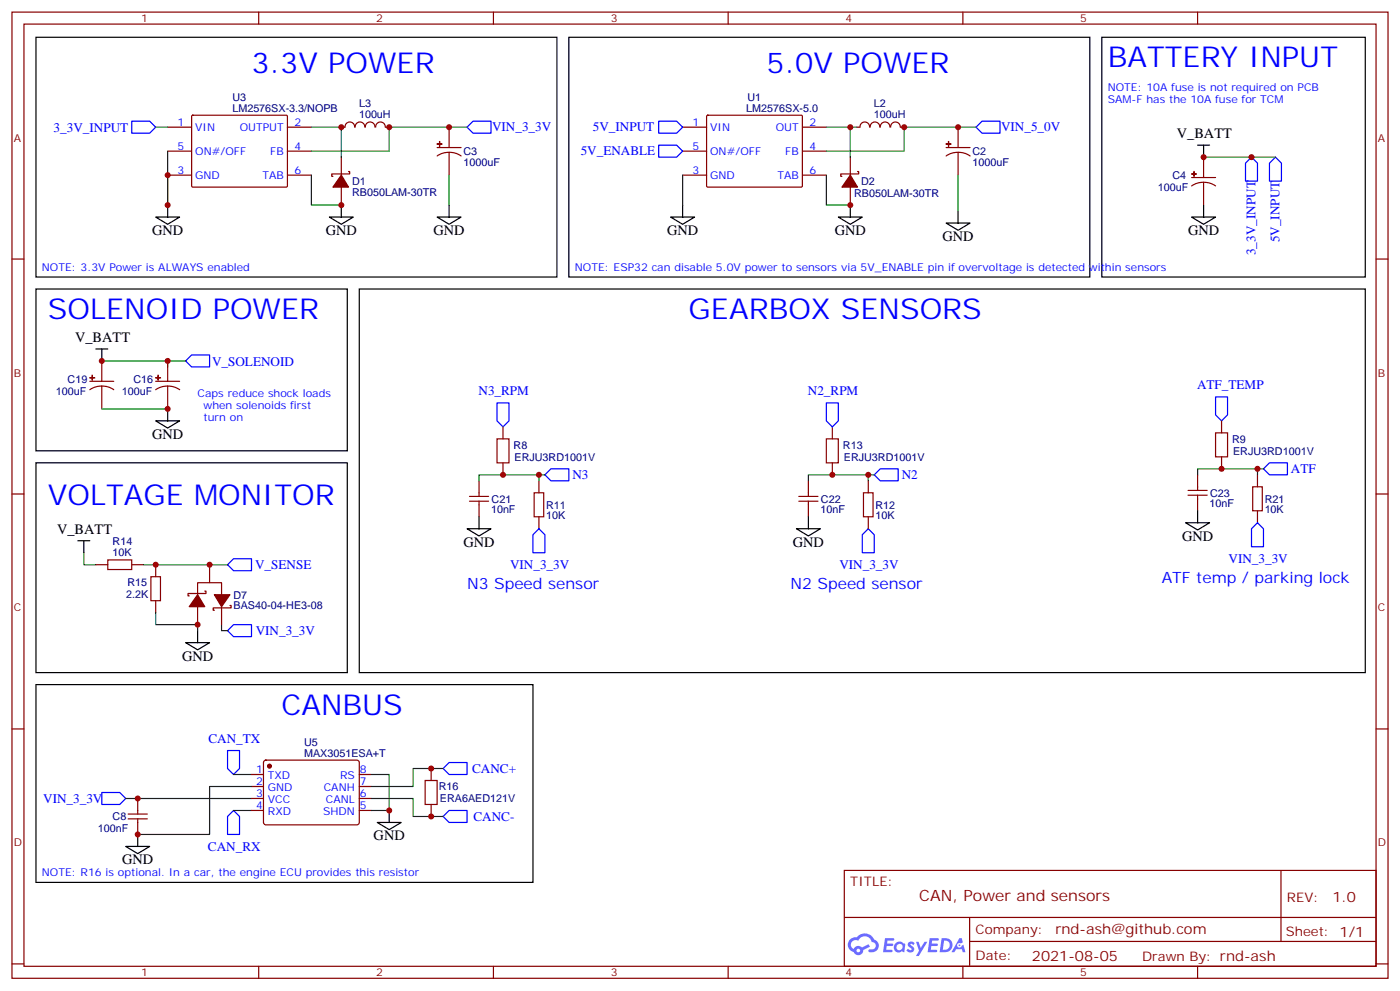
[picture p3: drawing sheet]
<svg xmlns="http://www.w3.org/2000/svg" width="412mm" height="292mm" viewBox="0 0 412 292" stroke-linecap="round" stroke-linejoin="round" font-family="sans-serif">
<g fill="none" stroke="#870000" stroke-width=".35">
<path d="M3.5 3.6h405.4v284.3h-405.4zM7.1 7.1h398.2v277.3h-398.2zM76.2 3.6v3.5M145.3 3.6v3.5M214.5 3.6v3.5M283.6 3.6v3.5M352.8 3.6v3.5M3.5 76.2h3.6M405.3 76.2h3.6M3.5 145.4h3.6M405.3 145.4h3.6M3.5 214.5h3.6"/>
<path d="M405.3 214.5h3.6M248.7 256.2h156.6v28.2h-156.6zM377.3 256.2v20.9M248.7 270h156.5M285.6 277.1h119.6M285.6 270v14.1M3.5 283.7h3.6M76.2 284.4v3.5M145.3 284.4v3.5M214.5 284.4v3.5M283.6 284.4v3.5M352.8 284.4v3.5"/>
<path d="M405.3 283.7h3.6"/>
</g>
<g fill="#5487ff">
<path d="M267.7 277.3a1.22 1.22 0 0 1 1.7 .3l-.4 .6a.47 .47 0 0 0-.3-.4 .47 .47 0 0 0-.5 .2l.1 .2a1.14 1.14 0 0 1 .8 1.7 1.14 1.14 0 0 1-1.9 0l-.2-.2 .5-.5 .7 .4a.29 .29 0 0 0 .3-.2 .29 .29 0 0 0-.2-.4 1.04 1.04 0 0 1-.6-1.7z"/>
<path d="M260.7 276.1h2.4l.3 .2-.2 .5h-1.8l-.1 .9h1.5l.3 .3-.3 .4h-1.6l-.2 1.1 1.7 .1 .2 .3-.2 .3h-2.6z"/>
<path d="M273.8 276.1h2.4l.3 .2-.1 .5h-1.8l-.2 .9h1.6l.3 .3-.4 .4h-1.6l-.1 1.1 1.7 .1 .2 .3-.2 .3h-2.6z"/>
<path d="M282.6 276.1h.7l.3 1.2-.6 .4a.69 .69 0 0 0-1 .2 .69 .69 0 0 0 .4 1 .69 .69 0 0 0 .9-.6l.5-.3 .6 2.2h-.8l-.2-.9h-1.8l-.5 .9h-.8z"/>
<path d="M269.8 277.2h.8l.6 1.8 1.1-1.8h.9l-2.6 4.2h-.8l.9-1.6z"/>
<path d="M277.4 276.1l-.6 4.1h1.3a2.11 2.11 0 0 0 2.5-2.1 2.11 2.11 0 0 0-2.5-2zM278.1 276.8a1.39 1.39 0 0 1 1.7 1.4 1.39 1.39 0 0 1-1.8 1.3h-.3z"/>
<path d="M263.7 277.7a1.54 1.54 0 0 0-.1 2.1 1.54 1.54 0 0 0 2.2 .2l.6 .2 .3-2.3-.2-.2-.4-.1a1.49 1.49 0 0 0-2.4 .1zM264 278.7a.94 .94 0 0 1 1.8 0 .94 .94 0 0 1-1.8 0z"/>
<path d="M250.4 276.5a2.18 2.18 0 0 0 1.1 3.7 1.44 1.44 0 0 0 1.6 .9 1.44 1.44 0 0 0 1.2-1.5l2-1-.5-.7-1.9 .9a1.47 1.47 0 0 0-2.4 .5 1.39 1.39 0 0 1-.7-2 1.39 1.39 0 0 1 2-.4 2.12 2.12 0 0 1 2.2-1.3 2.12 2.12 0 0 1 1.9 1.6 1.14 1.14 0 0 1 1.1 1.5 1.14 1.14 0 0 1-1.7 .7 .43 .43 0 0 0-.5 .3 .43 .43 0 0 0 .4 .5 1.98 1.98 0 0 0 2.5-1.2 1.98 1.98 0 0 0-1.2-2.5 3.1 3.1 0 0 0-5.3-.7l-.9 .1zM252.3 279.8a.55 .55 0 0 1 1.1 0 .55 .55 0 0 1-1.1 0z"/>
<circle cx="282.6" cy="278.2" r=".26"/>
</g>
<g fill="none" stroke="#00f" stroke-width=".35">
<path d="M38.8 35.7h5.3l1.8 1.7-1.8 1.8h-5.3zM137.6 37.4l1.7-1.7h5.3v3.5h-5.3zM194 35.7h5.3l1.8 1.7-1.8 1.8h-5.3zM287.5 37.4l1.8-1.7h5.3v3.5h-5.3zM194 42.7h5.3l1.8 1.8-1.8 1.7h-5.3zM368.7 46.2l1.7 1.8v5.3h-3.5v-5.3zM375.7 46.2l1.8 1.8v5.3h-3.6v-5.3zM54.7 106.2l1.7-1.7h5.3v3.5h-5.3zM146.4 118.6h3.5v5.3l-1.7 1.7-1.8-1.7zM243.4 118.6h3.5v5.3l-1.7 1.7-1.8-1.7zM358.1 116.8h3.5v5.3l-1.8 1.8-1.7-1.8zM160.5 139.7l1.8-1.7h5.3v3.5h-5.3z"/>
<path d="M259.3 138h5.3v3.5h-5.3l-1.8-1.8zM373.9 136.2h5.3v3.5h-5.3l-1.7-1.7zM158.7 155.6l1.8 1.8v5.3h-3.5v-5.3zM255.8 155.6l1.7 1.8v5.3h-3.5v-5.3zM370.4 153.8l1.8 1.8v5.3h-3.5v-5.3zM68.8 164.4h5.3v3.6h-5.3l-1.8-1.8zM67 185.6l1.8-1.8h5.3v3.6h-5.3zM30 233.2h5.3l1.7 1.8-1.7 1.7h-5.3zM67 220.9h3.6v5.3l-1.8 1.7-1.8-1.7zM68.8 238.5l1.8 1.8v5.3h-3.6v-5.3zM130.5 226.2l1.8-1.8h5.3v3.5h-5.3zM130.5 240.3l1.8-1.8h5.3v3.5h-5.3z"/>
</g>
<g fill="none" stroke="#008700" stroke-width=".35">
<path d="M45.9 37.4h3.5M91.7 37.4h8.8v8.8M137.6 37.4h-22.9v7.1h-23M243.4 37.4h8.8M250.5 37.4v8.8M287.5 37.4h-21.2v7.1h-22.9M49.4 44.5v15.9M91.7 51.5v8.9h8.8M132.3 51.5v8.9M201.1 51.5v8.9M243.4 51.5v8.9h7.1M282.2 51.5v10.6"/>
<path d="M354.5 46.2h21.2M30 106.2h19.4M54.7 106.2h-5.3v1.8M30 120.3h19.4M158.7 139.7h1.8M255.8 139.7h1.7M352.8 139.7v-1.7h17.6v1.7M370.4 138h1.8M141.1 141.5v-1.8h17.6v1.8M238.1 141.5v-1.8h17.7v1.8M24.7 162.7v3.5h3.5M42.3 166.2h24.7"/>
<path d="M45.9 180.3v3.5h12.3v1.8M65.3 183.8v1.8h1.7M37 235h37.1M68.8 238.5h5.3M68.8 227.9h5.3M74.1 231.5h-12.4v14.1h-21.1M109.4 227.9h5.3v10.6h-5.3M109.4 235h12.3v5.3h8.8M130.5 226.2h-8.8v5.3h-12.3"/>
</g>
<g fill="none" stroke="#870000" stroke-width=".35">
<path d="M49.4 37.4h7M56.5 34.1l.3-.2 27.7 .1 .2 .3-.1 20.6-.3 .2-27.7-.1-.2-.3zM84.7 37.4h7M104.5 37.4a1.41 1.41 0 0 0-1.5-1.5 1.41 1.41 0 0 0-1.4 1.5h-1.1M104.6 37.4a1.41 1.41 0 0 1 1.4-1.5 1.41 1.41 0 0 1 1.4 1.5M107.6 37.4a1.41 1.41 0 0 1 1.4-1.5 1.41 1.41 0 0 1 1.4 1.5M110.7 37.4a1.41 1.41 0 0 1 1.4-1.5 1.41 1.41 0 0 1 1.4 1.5M113.6 37.4h1.1M132.3 37.4v6M201.1 37.4h7M208.2 34.1l.3-.2 27.7 .1 .2 .3-.1 20.6-.3 .2-27.7-.1-.2-.3zM236.4 37.4h7"/>
<path d="M256.1 37.4a1.41 1.41 0 0 0-1.4-1.5 1.41 1.41 0 0 0-1.4 1.5h-1.1M256.3 37.4a1.41 1.41 0 0 1 1.4-1.5 1.41 1.41 0 0 1 1.4 1.5M259.3 37.4a1.41 1.41 0 0 1 1.4-1.5 1.41 1.41 0 0 1 1.4 1.5M262.4 37.4a1.41 1.41 0 0 1 1.4-1.5 1.41 1.41 0 0 1 1.4 1.5M265.3 37.4h1M282.2 37.4v6M49.4 44.5h7M49.4 51.5h7M84.7 44.5h7M84.7 51.5h7M100.5 46.2v5.3M100.5 55.1v5.3"/>
<path d="M102.7 50.5h.3v.7h-5.3v.7h.4M128.8 43.4h7M132.3 44.8l1.8 .3 1.7 .8M132.3 44.8l-1.9 .3-1.6 .8M132.3 44.8v6.7M201.1 44.5h7M201.1 51.5h7M236.4 44.5h7M236.4 51.5h7M250.5 46.2v5.3M250.5 55.1v5.3M252.6 50.5h.3v.7h-5.3v.7h.4"/>
<path d="M278.7 43.4h7.1M282.2 44.8l1.9 .3 1.7 .8M282.2 44.8l-1.8 .3-1.7 .8M282.2 44.8v6.7M351 52.2h7.1M354.5 53.7l-1.8 .2-1.7 .8M354.5 53.7l1.9 .2 1.7 .8M354.5 46.2v6M354.5 53.7v6.7M26.5 112.2h7M30 113.6l-1.9 .3-1.6 .8M30 113.6l1.8 .3 1.7 .8"/>
<path d="M30 106.2v6M30 113.6v6.7M45.9 112.2h7M49.4 113.6l-1.9 .3-1.6 .8M49.4 113.6l1.8 .3 1.7 .8M49.4 106.2v6M49.4 113.6v6.7M146.4 129.2h3.5v7h-3.5zM148.2 125.6v3.6M148.2 136.2v3.5M243.4 129.2h3.5v7h-3.5zM245.2 125.6v3.6"/>
<path d="M245.2 136.2v3.5M352.8 139.7v4.6M358.1 127.4h3.5v7h-3.5zM359.8 123.9v3.5M359.8 134.4v3.6M370.4 139.7v3.6M138.3 147.5h5.6M138.3 146.1h5.6M141.1 141.5v4.6M141.1 147.5v4.6M157.3 145h2.9v7.1h-2.9zM158.7 141.5v3.5"/>
<path d="M158.7 152.1v3.5M235.3 147.5h5.6M235.3 146.1h5.6M238.1 141.5v4.6M238.1 147.5v4.6M254.4 145h2.8v7.1h-2.8zM255.8 141.5v3.5M255.8 152.1v3.5M350 145.7h5.6M350 144.3h5.6M352.8 145.7v4.6M369 143.3h2.8v7h-2.8z"/>
<path d="M370.4 150.3v3.5M28.2 166.2h3.5M31.7 164.8h7.1v2.8h-7.1zM38.8 166.2h3.5M44.4 169.7h2.9v7.1h-2.9zM45.9 166.2v3.5M45.9 176.8v3.5M58.2 175v-3.5h7.1v3.5M58.2 178.5v5.3M60.3 174h.4v.7h-5.3v.7h.3M61.7 166.2v5.3M65.3 178.5v5.3"/>
<path d="M67.7 178.2h.4v.7h-5.3v.7h.3M37.7 239.6h5.7M40.6 235v4.6M74.1 227.9h3.5M74.1 231.5h3.5M74.1 235h3.5M74.1 238.5h3.5M77.8 223.9l.5-.2 27.1 .1 .4 .6v17.9l-.7 .4h-27.1l-.4-.7v-17.6zM105.8 227.9h3.6M105.8 231.5h3.6M105.8 235h3.6M105.8 238.5h3.6"/>
<path d="M125.2 229.7h3.6v7h-3.6zM127 226.2v3.5M127 236.7v3.6M37.7 241h5.7M40.6 241v4.6"/>
</g>
<g fill="#870000" stroke="#870000" stroke-width=".35">
<path d="M63.1 175h4.6l-2.4 3.5z"/>
<path d="M58.2 175l2.1 3.5h-4.6z"/>
<path d="M250.5 51.5l2.1 3.6h-4.6z"/>
<path d="M278.7 42.4h1.4z"/>
<path d="M279.4 41.7v1.4z"/>
<path d="M128.8 42.4h1.4z"/>
<path d="M129.5 41.7v1.4z"/>
<path d="M100.5 51.5l2.2 3.6h-4.6z"/>
<path d="M351.7 50.5l.1 1.4z"/>
<path d="M351 51.2h1.4z"/>
<path d="M46.6 110.5v1.4z"/>
<path d="M45.9 111.2h1.4z"/>
<path d="M27.2 110.5v1.4z"/>
<path d="M26.5 111.2h1.4z"/>
<circle cx="79.4" cy="225.5" r=".53"/>
</g>
<g fill="none" stroke="#000" stroke-width=".35">
<path d="M10.6 11h153.4v70.5h-153.4zM167.6 11h153.4v70.5h-153.4zM324.6 11h77.6v70.5h-77.6zM352.8 42.7h3.5M354.5 42.7v3.5M45.9 63.9h7l-3.5 2.1zM49.4 60.4v3.5M97 63.9h7.1l-3.6 2.1zM100.5 60.4v3.5M128.8 63.9h7l-3.5 2.1zM132.3 60.4v3.5M197.6 63.9h7l-3.5 2.1z"/>
<path d="M201.1 60.4v3.5M246.9 63.9h7.1l-3.5 2.1zM250.5 60.4v3.5M278.7 65.7h7.1l-3.6 2.1zM282.2 62.1v3.6M351 63.9h7.1l-3.6 2.1zM354.5 60.4v3.5M10.6 85.1h91.7v47.6h-91.7zM105.8 85.1h296.4v112.8h-296.4zM28.2 102.7h3.5M30 102.7v3.5M10.6 136.2h91.7v61.7h-91.7z"/>
<path d="M45.9 123.9h7l-3.5 2.1zM49.4 120.3v3.6M22.9 159.1h3.6M24.7 159.1v3.6M137.6 155.6h7l-3.5 2.1zM141.1 152.1v3.5M234.6 155.6h7.1l-3.6 2.1zM238.1 152.1v3.5M349.2 153.8h7.1l-3.5 2.2zM352.8 150.3v3.5M54.7 189.1h7l-3.5 2.1zM58.2 185.6v3.5"/>
<path d="M10.6 201.5h146.4v58.2h-146.4zM114.7 238.5v3.5M37 249.1h7.1l-3.5 2.1zM40.6 245.6v3.5M111.1 242h7.1l-3.5 2.2z"/>
</g>
<g fill="#c00">
<circle cx="61.7" cy="166.2" r=".88"/>
<circle cx="45.9" cy="166.2" r=".88"/>
<circle cx="40.6" cy="235" r=".88"/>
<circle cx="49.4" cy="106.2" r=".88"/>
<circle cx="30" cy="106.2" r=".88"/>
<circle cx="49.4" cy="120.3" r=".88"/>
<circle cx="354.5" cy="46.2" r=".88"/>
<circle cx="58.2" cy="183.8" r=".88"/>
<circle cx="148.2" cy="139.7" r=".88"/>
<circle cx="158.8" cy="139.7" r=".88"/>
<circle cx="245.2" cy="139.7" r=".88"/>
<circle cx="255.8" cy="139.7" r=".88"/>
<circle cx="359.8" cy="138" r=".88"/>
<circle cx="370.4" cy="138" r=".88"/>
<circle cx="250.5" cy="37.4" r=".88"/>
<circle cx="266.3" cy="37.4" r=".88"/>
<circle cx="250.5" cy="60.4" r=".88"/>
<circle cx="282.2" cy="37.4" r=".88"/>
<circle cx="49.4" cy="51.5" r=".88"/>
<circle cx="100.5" cy="37.4" r=".88"/>
<circle cx="114.7" cy="37.4" r=".88"/>
<circle cx="132.3" cy="37.4" r=".88"/>
<circle cx="100.5" cy="60.4" r=".88"/>
<circle cx="49.4" cy="60.4" r=".88"/>
<circle cx="114.7" cy="238.5" r=".88"/>
<circle cx="368.7" cy="46.2" r=".88"/>
<circle cx="40.6" cy="245.6" r=".88"/>
<circle cx="127" cy="226.2" r=".88"/>
<circle cx="127" cy="240.3" r=".88"/>
</g>
<g font-size="8.5" fill="#00f">
<text x="74.1" y="21.6">3.3V POWER</text>
<text x="225.8" y="21.6">5.0V POWER</text>
<text x="326.3" y="19.8">BATTERY INPUT</text>
<text x="14.1" y="93.9">SOLENOID POWER</text>
<text x="202.8" y="93.9">GEARBOX SENSORS</text>
<text x="14.1" y="148.6">VOLTAGE MONITOR</text>
<text x="82.9" y="210.3">CANBUS</text>
</g>
<g font-size="4.6" fill="#00f">
<text x="137.6" y="173.2">N3 Speed sensor</text>
<text x="232.8" y="173.2">N2 Speed sensor</text>
<text x="342.2" y="171.5">ATF temp / parking lock</text>
</g>
<text font-size="4.6" fill="#800" x="270.8" y="265.2">CAN, Power and sensors</text>
<g font-size="4.2">
<text x="346.7" y="40.6">V_BATT</text>
<text x="44.8" y="69.2">GND</text>
<text x="96" y="69.2">GND</text>
<text x="127.7" y="69.2">GND</text>
<text x="196.5" y="69.2">GND</text>
<text x="245.9" y="69.2">GND</text>
<text x="277.6" y="70.9">GND</text>
<text x="350" y="69.2">GND</text>
<text x="22.1" y="100.6">V_BATT</text>
<text x="44.8" y="129.2">GND</text>
<text x="16.8" y="157">V_BATT</text>
<text x="136.5" y="160.9">GND</text>
<text x="233.5" y="160.9">GND</text>
<text x="348.2" y="159.1">GND</text>
<text x="53.6" y="194.4">GND</text>
<text x="110.1" y="247.3">GND</text>
<text x="36" y="254.4">GND</text>
</g>
<g font-size="4.2" fill="#800">
<text x="392.5" y="265.4">1.0</text>
<text x="310.9" y="275">rnd-ash@github.com</text>
<text x="304" y="282.8">2021-08-05</text>
</g>
<g font-size="3.9" fill="#00f">
<text x="15.8" y="38.7">3_3V_INPUT</text>
<text x="144.9" y="38.7">VIN_3_3V</text>
<text x="174.6" y="38.6">5V_INPUT</text>
<text x="294.9" y="38.7">VIN_5_0V</text>
<text x="171.1" y="45.7">5V_ENABLE</text>
<text x="376.9" y="71.3" transform="rotate(-90 376.9 71.3)">5V_INPUT</text>
<text x="369.9" y="75.1" transform="rotate(-90 369.9 75.1)">3_3V_INPUT</text>
<text x="62.5" y="107.7">V_SOLENOID</text>
<text x="141" y="116.3">N3_RPM</text>
<text x="238" y="116.3">N2_RPM</text>
<text x="352.6" y="114.5">ATF_TEMP</text>
<text x="168.6" y="140.8">N3</text>
<text x="265.6" y="140.8">N2</text>
<text x="380.3" y="139.1">ATF</text>
<text x="75.1" y="167.4">V_SENSE</text>
<text x="150.2" y="167.4">VIN_3_3V</text>
<text x="247.2" y="167.4">VIN_3_3V</text>
<text x="361.9" y="165.7">VIN_3_3V</text>
<text x="75.3" y="186.8">VIN_3_3V</text>
<text x="61.4" y="218.6">CAN_TX</text>
<text x="139.1" y="227.4">CANC+</text>
<text x="12.7" y="236.2">VIN_3_3V</text>
<text x="139.5" y="241.6">CANC-</text>
<text x="61.3" y="250.4">CAN_RX</text>
</g>
<g font-size="3.9" fill="#800">
<text x="250.5" y="260.7">TITLE:</text>
<text x="379.1" y="265.4">REV:</text>
<text x="287.4" y="274.9">Company:</text>
<text x="378.7" y="275.6">Sheet: 1/1</text>
<text x="287.4" y="282.6">Date:</text>
<text x="336.4" y="282.7">Drawn By: rnd-ash</text>
</g>
<g font-size="3.2" fill="#800">
<text x="41.6" y="6.6">1</text>
<text x="110.8" y="6.6">2</text>
<text x="179.9" y="6.6">3</text>
<text x="249.1" y="6.6">4</text>
<text x="318.2" y="6.6">5</text>
<text x="4.1" y="41.7">A</text>
<text x="405.9" y="41.7">A</text>
<text x="4.1" y="110.8">B</text>
<text x="405.9" y="110.8">B</text>
<text x="4.1" y="180">C</text>
<text x="405.9" y="180">C</text>
<text x="4.1" y="249.1">D</text>
<text x="405.9" y="249.1">D</text>
<text x="41.6" y="287.4">1</text>
<text x="110.8" y="287.4">2</text>
<text x="179.9" y="287.4">3</text>
<text x="249.1" y="287.4">4</text>
<text x="318.2" y="287.4">5</text>
</g>
<g font-size="3.2" fill="#000080">
<text x="68.5" y="29.7">U3</text>
<text x="220.2" y="29.7">U1</text>
<text x="68.4" y="32.8">LM2576SX-3.3/NOPB</text>
<text x="105.8" y="34.8">100uH</text>
<text x="105.8" y="31.6">L3</text>
<text x="219.8" y="32.8">LM2576SX-5.0</text>
<text x="257.5" y="34.8">100uH</text>
<text x="257.5" y="31.6">L2</text>
<text x="136.5" y="45.7">C3</text>
<text x="286.5" y="45.7">C2</text>
<text x="136.5" y="48.8">1000uF</text>
<text x="286.5" y="48.8">1000uF</text>
<text x="345.4" y="52.7">C4</text>
<text x="103.7" y="57.6">RB050LAM-30TR</text>
<text x="103.7" y="54.4">D1</text>
<text x="251.6" y="58">RB050LAM-30TR</text>
<text x="253.6" y="54.4">D2</text>
<text x="341" y="56.2">100uF</text>
<text x="19.9" y="112.7">C19</text>
<text x="39.3" y="112.6">C16</text>
<text x="16.5" y="116.2">100uF</text>
<text x="35.9" y="116.2">100uF</text>
<text x="363" y="130.3">R9</text>
<text x="151.3" y="132.1">R8</text>
<text x="151.6" y="135.6">ERJU3RD1001V</text>
<text x="248.3" y="132.1">R13</text>
<text x="248.6" y="135.6">ERJU3RD1001V</text>
<text x="363.2" y="133.8">ERJU3RD1001V</text>
<text x="144.8" y="147.9">C21</text>
<text x="160.9" y="149.7">R11</text>
<text x="241.8" y="147.9">C22</text>
<text x="257.9" y="149.7">R12</text>
<text x="356.3" y="149.3">10nF</text>
<text x="356.5" y="146.2">C23</text>
<text x="372.5" y="147.9">R21</text>
<text x="144.6" y="151.1">10nF</text>
<text x="160.9" y="152.9">10K</text>
<text x="241.7" y="151.1">10nF</text>
<text x="257.9" y="152.9">10K</text>
<text x="372.5" y="151.1">10K</text>
<text x="33.2" y="160.5">R14</text>
<text x="33.2" y="163.7">10K</text>
<text x="37.5" y="172.6">R15</text>
<text x="37.1" y="176.1">2.2K</text>
<text x="68.8" y="179.3">BAS40-04-HE3-08</text>
<text x="68.8" y="176.2">D7</text>
<text x="89.6" y="219.5">U5</text>
<text x="89.6" y="222.6">MAX3051ESA+T</text>
<text x="129.3" y="232.6">R16</text>
<text x="129.6" y="236.1">ERA6AED121V</text>
<text x="28.8" y="244.9">100nF</text>
<text x="33.2" y="241.4">C8</text>
</g>
<g font-size="3.2" fill="#00f">
<text x="326.3" y="26.8">NOTE: 10A fuse is not required on PCB</text>
<text x="326.3" y="30.4">SAM-F has the 10A fuse for TCM</text>
<text x="52.3" y="37.1">1</text>
<text x="57.5" y="38.5">VIN</text>
<text x="70.6" y="38.5">OUTPUT</text>
<text x="86.8" y="37.1">2</text>
<text x="204" y="37.1">1</text>
<text x="209.2" y="38.5">VIN</text>
<text x="228.5" y="38.5">OUT</text>
<text x="238.5" y="37.1">2</text>
<text x="52.3" y="44.1">5</text>
<text x="57.5" y="45.5">ON#/OFF</text>
<text x="79.6" y="45.5">FB</text>
<text x="86.8" y="44.1">4</text>
<text x="204" y="44.1">5</text>
<text x="209.2" y="45.5">ON#/OFF</text>
<text x="231.3" y="45.5">FB</text>
<text x="238.5" y="44.1">4</text>
<text x="52.3" y="51.2">3</text>
<text x="57.5" y="52.6">GND</text>
<text x="77.3" y="52.6">TAB</text>
<text x="86.8" y="51.2">6</text>
<text x="204" y="51.2">3</text>
<text x="209.2" y="52.6">GND</text>
<text x="229" y="52.6">TAB</text>
<text x="238.5" y="51.2">6</text>
<text x="12.3" y="79.8">NOTE: 3.3V Power is ALWAYS enabled</text>
<text x="169.3" y="79.8">NOTE: ESP32 can disable 5.0V power to sensors via 5V_ENABLE pin if overvoltage is detected within sensors</text>
<text x="58.2" y="116.8">Caps reduce shock loads</text>
<text x="60" y="120.3">when solenoids first</text>
<text x="60" y="123.9">turn on</text>
<text x="75.4" y="227.6">1</text>
<text x="106" y="227.6">8</text>
<text x="75.4" y="231.1">2</text>
<text x="78.9" y="229.3">TXD</text>
<text x="78.9" y="232.9">GND</text>
<text x="95.4" y="232.9">CANH</text>
<text x="100.2" y="229.3">RS</text>
<text x="106" y="231.1">7</text>
<text x="75.4" y="234.6">3</text>
<text x="75.4" y="238.2">4</text>
<text x="78.9" y="236.4">VCC</text>
<text x="78.9" y="239.9">RXD</text>
<text x="95.2" y="239.9">SHDN</text>
<text x="96" y="236.4">CANL</text>
<text x="106" y="238.2">5</text>
<text x="106" y="234.6">6</text>
<text x="12.3" y="257.9">NOTE: R16 is optional. In a car, the engine ECU provides this resistor</text>
</g>
</svg>
